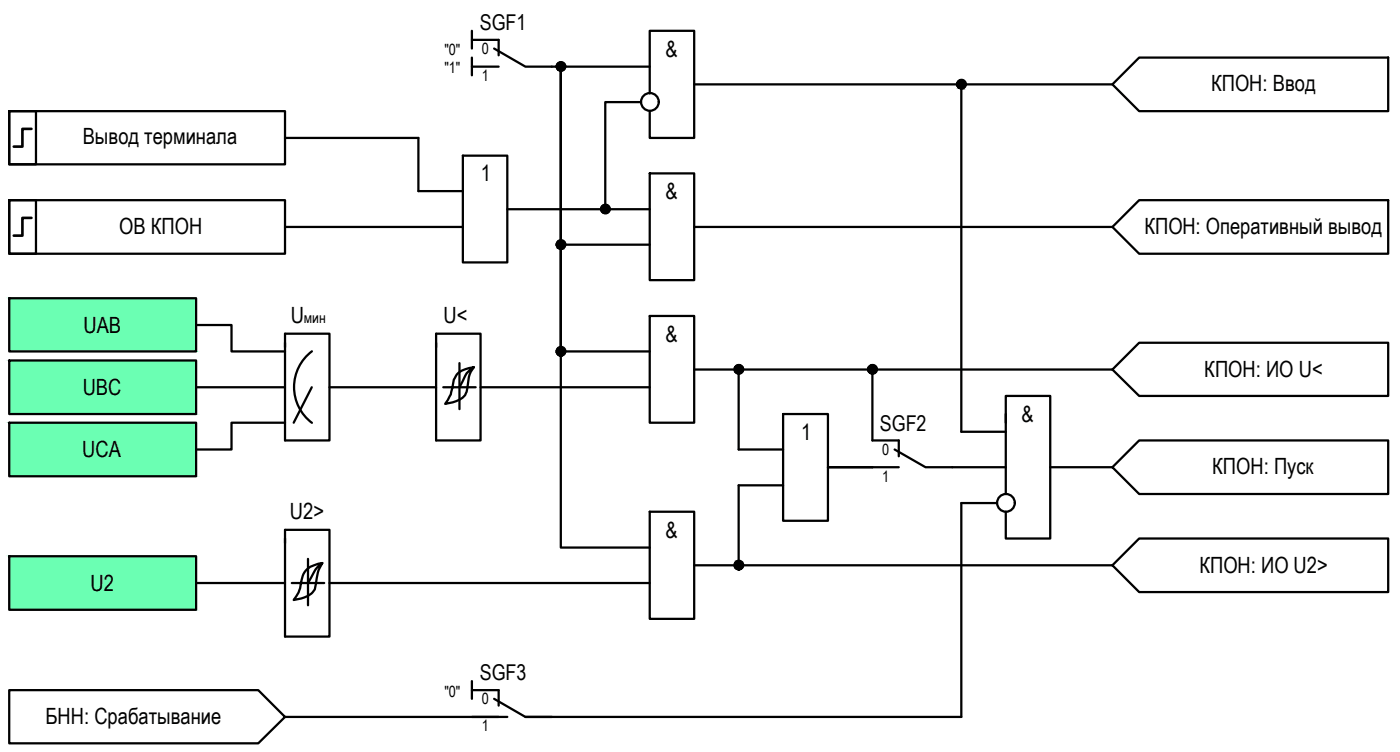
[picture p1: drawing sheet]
<svg xmlns="http://www.w3.org/2000/svg" width="157mm" height="84mm" viewBox="0 0 157 84" stroke-linecap="round" stroke-linejoin="round" font-family="sans-serif">
<g fill="none" stroke="#000" stroke-width=".25">
<path d="M1 12.5h31v5.9h-31zM1 12.5h3v5.9h-3zM52 17.5h5v12h-5zM53 4.5h3v1.7M53 3.5v1.9M53 6.5v2M53 7.5h3M55.5 5.4l3.5 2.1h14M73 10.5v-7h5v12h-5v-3M73 19.5h5v11.9h-5zM78 9.5h47M108 9.5v39h5"/>
<path d="M125 9.5l3-3h28v6h-28zM1 22.5h31v6h-31zM1 22.5h3v6h-3zM32 38.5v10.9h5v-11.9h-5v1.5M35 39.4a5 5 0 0 0 0 8.1M47 21.4h5M49 38.5v10.9h5v-11.9h-5v1.5M57 23.5h16M73 39.4h-10v-31.9v54h10M73 35.5h5v11.9h-5zM78 25.5h47M125 25.5l3-3h28v6h-28z"/>
<path d="M35 43.5l-2 3.9M37 43.5h12M51.6 43.5h1.8M51.6 40.8v5.1M53.2 41.2a2.74 2.74 0 0 0-.6 1.7 1.98 1.98 0 0 1-1 2l-.7 .3-.9 .1 .3-.4a6.1 6.1 0 0 0 .7-2.3 2.04 2.04 0 0 1 1.7-1.3l.5-.1-.3 .2a2.38 2.38 0 0 0-.9 1.4l-.4 .7h-1.8M54 43.5h19M73 57.4h5v12.1h-5zM78 41.5h47M83 41.5v8.9h5M88 46.5h5v11.9h-5zM88 54.5h-5v8.9M93 52.4h8"/>
<path d="M98 41.5v7.9h3v1.8M100.5 50.4l3.5 2h9M112 56.5h-4v24h-49M113 47.4v-3h5v16h-5v-3M113 46.5v8.9M118 52.4h7M125 52.4l3-3h28v6h-28zM125 41.5l3-3h28v5.9h-28zM22 65.4h10M32 60.4v11h5v-11.9h-5v1.4M34.6 62.7v5.2M34.6 65.4h1.8"/>
<path d="M36.2 63.2a5.7 5.7 0 0 0-.8 2.7l-.2 .4a2.94 2.94 0 0 1-2.2 1l.5-.8 .3-1a2.26 2.26 0 0 1 1.9-2.2l.5-.1a3.3 3.3 0 0 0-1.3 1.6l-.3 .6h-1.8M37 65.4h36M53 77.5h3v1.7M53 76.4v2M55.5 78.4l3.5 2.1h3M78 63.4h47M125 63.4l3-3h28v6.1h-28zM32 80.5l-3 2.9h-28v-5.9h28l3 3h25M53 80.5h3"/>
<circle cx="63" cy="7.5" r=".49"/>
<circle cx="73" cy="11.4" r=".99"/>
<circle cx="108" cy="9.4" r=".49"/>
<circle cx="63" cy="39.4" r=".49"/>
<circle cx="63" cy="27.4" r=".49"/>
<circle cx="68" cy="23.5" r=".49"/>
<circle cx="83" cy="41.5" r=".49"/>
<circle cx="98" cy="41.5" r=".49"/>
<circle cx="113" cy="56.4" r=".99"/>
<circle cx="83" cy="63.4" r=".49"/>
</g>
<g fill="#000" stroke="#000" stroke-width=".11">
<path d="M62.7 7.1h.7zM62.9 7.9h.2zM62.9 7h.2zM107.9 9.9h.2zM107.9 9h.2zM62.6 39.8h.8zM62.9 39.9h.2zM62.9 27.9h.2zM62.9 39h.2zM62.9 27h.2zM67.9 23h.2zM82.9 41.9h.2z"/>
<path d="M83 41h.1zM97.8 41.9h.4zM97.8 41h.4zM97.9 41.9h.2zM97.9 41h.2zM82.9 64h.2zM83 62.9h.1z"/>
<path d="M62.9 7.9h.2zM62.9 7.9l.2 .1z"/>
<path d="M62.9 7h.2zM62.9 7h.2z"/>
<path d="M62.9 7h.3zM62.9 7h.3z"/>
<path d="M62.8 7h.4zM62.8 7h.4z"/>
<path d="M62.8 7.9h.4zM62.8 7.9h.3z"/>
<path d="M62.8 7h.5zM62.8 7h.5z"/>
<path d="M62.8 7.9h.4zM62.8 7.9h.4z"/>
<path d="M62.8 7l.5 .1zM62.8 7l.5 .1z"/>
<path d="M62.8 7.9h.5zM62.8 7.9h.4z"/>
<path d="M62.7 7.1h.7zM62.7 7.1h.7z"/>
<path d="M62.7 7.9h.6zM62.7 7.9h.6z"/>
<path d="M62.7 7.1h.7zM62.7 7.1h.7zM62.6 7.1h.8z"/>
<path d="M62.7 7.9h.7zM62.7 7.9h.6z"/>
<path d="M62.6 7.1l.8 .1zM62.6 7.1l.8 .1z"/>
<path d="M62.6 7.8h.8zM62.6 7.8h.8z"/>
<path d="M62.7 7.8h.7zM62.7 7.8l.7 .1z"/>
<path d="M62.6 7.2h.8zM62.6 7.2h.8z"/>
<path d="M62.6 7.2l.9 .1zM62.6 7.2l.9 .1z"/>
<path d="M62.6 7.7h.8zM62.6 7.7h.8z"/>
<path d="M62.6 7.7h.8zM62.6 7.7l.8 .1z"/>
<path d="M62.5 7.3h1zM62.5 7.3h1z"/>
<path d="M62.5 7.3l1 .1zM62.5 7.3l1 .1z"/>
<path d="M62.5 7.6h1zM62.5 7.6h1z"/>
<path d="M62.5 7.6h1zM62.5 7.6l.9 .1z"/>
<path d="M62.5 7.4h1zM62.5 7.4h1h-1z"/>
<path d="M62.5 7.4l1 .1zM62.5 7.4l1 .1z"/>
<path d="M62.5 7.5h1zM62.5 7.5h1z"/>
<path d="M62.5 7.5l1 .1zM62.5 7.5l1 .1z"/>
<path d="M62.5 7.6h1zM62.5 7.6h1z"/>
<path d="M107.9 9.9l.2 .1zM107.9 10h.2z"/>
<path d="M107.9 9h.2zM107.9 9h.2z"/>
<path d="M107.9 9h.3zM107.9 9h.3z"/>
<path d="M107.8 9h.4zM107.8 9h.4z"/>
<path d="M107.8 9.9h.4zM107.8 9.9h.3z"/>
<path d="M107.8 9h.5zM107.8 9h.5z"/>
<path d="M107.8 9.9h.4zM107.8 9.9h.4z"/>
<path d="M107.8 9h.5zM107.7 9h.6z"/>
<path d="M107.8 9.9h.5zM107.8 9.9h.4z"/>
<path d="M107.7 9l.6 .1zM107.7 9l.6 .1z"/>
<path d="M107.7 9.1h.7zM107.7 9.1h.7z"/>
<path d="M107.7 9.9h.6zM107.7 9.9h.6z"/>
<path d="M107.7 9.9h.6zM107.7 9.9h.6z"/>
<path d="M107.6 9.1l.8 .1zM107.6 9.1l.8 .1z"/>
<path d="M107.6 9.8h.8zM107.6 9.8l.7 .1z"/>
<path d="M107.6 9.2h.8zM107.6 9.2h.8z"/>
<path d="M107.6 9.8h.8zM107.6 9.8h.8z"/>
<path d="M107.6 9.2l.8 .1zM107.5 9.3h.9z"/>
<path d="M107.5 9.3h1zM107.5 9.3h1z"/>
<path d="M107.5 9.7h.9zM107.5 9.7h.9z"/>
<path d="M107.6 9.7h.8zM107.6 9.7l.8 .1z"/>
<path d="M107.5 9.3h1zM107.5 9.3h1z"/>
<path d="M107.5 9.3l1 .1zM107.5 9.3l1 .1z"/>
<path d="M107.5 9.4h1zM107.5 9.4h1z"/>
<path d="M107.5 9.6h1zM107.5 9.6h1z"/>
<path d="M107.5 9.6h1zM107.5 9.6h1z"/>
<path d="M107.5 9.6h1zM107.5 9.6l.9 .1z"/>
<path d="M107.5 9.4l1 .1zM107.5 9.4l1 .1z"/>
<path d="M107.5 9.5h1zM107.5 9.5h1z"/>
<path d="M107.5 9.5h1zM107.5 9.5l1 .1z"/>
<path d="M62.9 39h.2zM62.9 39h.2z"/>
<path d="M62.9 39.9h.2zM62.9 39.9h.2z"/>
<path d="M62.9 27h.2zM62.9 27h.2z"/>
<path d="M62.9 28h.2zM62.9 27.9l.2 .1z"/>
<path d="M62.9 39h.3zM62.8 39h.4z"/>
<path d="M62.9 27h.3zM62.8 27h.4z"/>
<path d="M62.8 39h.4zM62.8 39h.4z"/>
<path d="M62.8 39.9h.4zM62.8 39.9h.3z"/>
<path d="M62.8 27h.4zM62.8 27h.4z"/>
<path d="M62.8 27.9h.4zM62.8 27.9h.3z"/>
<path d="M62.8 39h.5zM62.8 39h.5z"/>
<path d="M62.8 39.9h.4zM62.8 39.9h.4z"/>
<path d="M62.8 27h.5zM62.8 27h.5z"/>
<path d="M62.8 27.9h.4zM62.8 27.9h.4z"/>
<path d="M62.8 39l.5 .1zM62.8 39l.5 .1z"/>
<path d="M62.8 39.9h.5zM62.8 39.9h.4z"/>
<path d="M62.8 27h.5zM62.7 27h.6z"/>
<path d="M62.8 27.9h.5zM62.8 27.9h.4z"/>
<path d="M62.7 39.1h.7zM62.7 39.1h.7z"/>
<path d="M62.7 39.9h.6zM62.7 39.9h.6z"/>
<path d="M62.7 27l.7 .1zM62.7 27l.7 .1z"/>
<path d="M62.7 27.9h.6zM62.7 27.9h.6z"/>
<path d="M62.7 39.1h.7zM62.7 39.1h.7z"/>
<path d="M62.7 39.8h.7zM62.7 39.8l.6 .1z"/>
<path d="M62.7 27.1h.7zM62.7 27.1h.7z"/>
<path d="M62.7 27.8h.7zM62.7 27.8l.6 .1z"/>
<path d="M62.7 39.1h.7zM62.7 39.1h.7z"/>
<path d="M62.6 39.1l.8 .1zM62.6 39.1l.8 .1z"/>
<path d="M62.7 39.8h.7zM62.7 39.8h.7z"/>
<path d="M62.7 27.1l.7 .1zM62.7 27.1l.7 .1z"/>
<path d="M62.6 27.2h.8zM62.6 27.2h.8z"/>
<path d="M62.6 27.8h.8zM62.6 27.8h.8z"/>
<path d="M62.7 27.8h.7zM62.7 27.8h.7z"/>
<path d="M62.6 39.2h.8zM62.6 39.2h.8z"/>
<path d="M62.6 39.2l.9 .1zM62.6 39.2l.9 .1z"/>
<path d="M62.6 39.7h.8zM62.6 39.7h.8z"/>
<path d="M62.6 39.7h.8zM62.6 39.7l.8 .1zM62.6 39.8h.8z"/>
<path d="M62.6 27.2h.8zM62.6 27.2h.8z"/>
<path d="M62.6 27.2l.9 .1zM62.6 27.2l.9 .1z"/>
<path d="M62.6 27.7h.8zM62.6 27.7h.8z"/>
<path d="M62.6 27.7h.8zM62.6 27.7l.8 .1z"/>
<path d="M62.5 39.3h1zM62.5 39.3h1z"/>
<path d="M62.5 39.3l1 .1zM62.5 39.3l1 .1z"/>
<path d="M62.5 39.6l1 .1zM62.5 39.6l1 .1z"/>
<path d="M62.5 39.7h1zM62.5 39.7h.9z"/>
<path d="M62.5 27.3h1zM62.5 27.3h1z"/>
<path d="M62.5 27.3l1 .1zM62.5 27.3l1 .1z"/>
<path d="M62.5 27.6h1zM62.5 27.6h1z"/>
<path d="M62.5 27.6h1zM62.5 27.6l.9 .1z"/>
<path d="M62.5 39.4h1zM62.5 39.4h1z"/>
<path d="M62.5 39.4h1zM62.5 39.4h1z"/>
<path d="M62.5 39.4l1 .1zM62.5 39.4l1 .1z"/>
<path d="M62.5 39.5l1 .1v-.1zM62.5 39.5l1 .1h-1z"/>
<path d="M62.5 39.6h1zM62.5 39.6h1z"/>
<path d="M62.5 27.4h1zM62.5 27.4h1z"/>
<path d="M62.5 27.4l1 .1zM62.5 27.4l1 .1z"/>
<path d="M62.5 27.5h1zM62.5 27.5h1z"/>
<path d="M62.5 27.5h1zM62.5 27.5h1z"/>
<path d="M62.5 27.5h1zM62.5 27.5l1 .1z"/>
<path d="M67.9 23.9h.2zM67.9 23.9h.2zM67.9 23.9h.2z"/>
<path d="M67.9 23h.2zM67.9 23h.2z"/>
<path d="M67.9 23h.3zM67.8 23h.4z"/>
<path d="M67.8 23h.4zM67.8 23h.4z"/>
<path d="M67.8 23.9h.4zM67.8 23.9h.3z"/>
<path d="M67.8 23h.5zM67.8 23h.5z"/>
<path d="M67.8 23.9h.4zM67.8 23.9h.4z"/>
<path d="M67.8 23l.5 .1zM67.8 23l.5 .1z"/>
<path d="M67.8 23.9h.5zM67.8 23.9h.4z"/>
<path d="M67.7 23.1h.6zM67.7 23.1h.6z"/>
<path d="M67.7 23.9h.6zM67.7 23.9h.6z"/>
<path d="M67.7 23.8h.6zM67.7 23.8h.7z"/>
<path d="M67.7 23.8h.6zM67.7 23.8l.6 .1z"/>
<path d="M67.7 23.1h.7zM67.7 23.1h.7z"/>
<path d="M67.7 23.1h.7zM67.7 23.1h.7z"/>
<path d="M67.6 23.1l.8 .1zM67.6 23.1l.8 .1z"/>
<path d="M67.6 23.8h.8zM67.6 23.8h.8z"/>
<path d="M67.6 23.2h.9zM67.6 23.2h.9z"/>
<path d="M67.6 23.7h.8zM67.6 23.7l.8 .1z"/>
<path d="M67.6 23.2l.9 .1zM67.5 23.3h1z"/>
<path d="M67.5 23.3h1zM67.5 23.3h1z"/>
<path d="M67.5 23.3l1 .1zM67.5 23.3l1 .1z"/>
<path d="M67.5 23.6l1 .1zM67.5 23.6l1 .1z"/>
<path d="M67.5 23.7h1zM67.5 23.7h1z"/>
<path d="M67.6 23.7h.9zM67.6 23.7h.8z"/>
<path d="M67.5 23.4h1zM67.5 23.4h1z"/>
<path d="M67.5 23.4l1 .1v-.1zM67.5 23.4l1 .1h-1z"/>
<path d="M67.5 23.5h1zM67.5 23.5h1z"/>
<path d="M67.5 23.5l1 .1zM67.5 23.5l1 .1z"/>
<path d="M67.5 23.6h1zM67.5 23.6h1z"/>
<path d="M82.9 41.9h.2zM83 41.9h.1z"/>
<path d="M83 41h.1zM82.9 41h.2z"/>
<path d="M82.9 41h.3zM82.9 41h.3z"/>
<path d="M82.9 41h.3zM82.9 41h.3z"/>
<path d="M82.9 41.9h.3zM82.9 41.9h.2z"/>
<path d="M82.8 41h.4zM82.7 41h.5z"/>
<path d="M82.8 41.9h.4zM82.8 41.9h.4z"/>
<path d="M82.7 41l.6 .1zM82.7 41l.6 .1z"/>
<path d="M82.7 41.9h.5zM82.7 41.9h.5z"/>
<path d="M82.7 41.1h.6zM82.7 41.1h.6z"/>
<path d="M82.7 41.9h.6zM82.7 41.9h.5z"/>
<path d="M82.7 41.1h.7zM82.7 41.1h.7z"/>
<path d="M82.7 41.9h.6zM82.7 41.9h.6z"/>
<path d="M82.7 41.1h.7zM82.7 41.1h.7z"/>
<path d="M82.7 41.8h.7zM82.7 41.8l.6 .1z"/>
<path d="M82.6 41.1l.8 .1zM82.6 41.1l.8 .1z"/>
<path d="M82.6 41.2h.9zM82.6 41.2h.9z"/>
<path d="M82.6 41.7l.8 .1zM82.6 41.7l.8 .1z"/>
<path d="M82.6 41.8h.8zM82.6 41.8h.8z"/>
<path d="M82.6 41.2l.9 .1zM82.6 41.2l.9 .1z"/>
<path d="M82.5 41.3h1zM82.5 41.3h1z"/>
<path d="M82.5 41.6l1 .1zM82.5 41.6l1 .1z"/>
<path d="M82.6 41.7h.9zM82.6 41.7h.8z"/>
<path d="M82.5 41.3h1zM82.5 41.3h1z"/>
<path d="M82.5 41.3l1 .1zM82.5 41.3l1 .1z"/>
<path d="M82.5 41.4l1 .1v-.1zM82.5 41.4l1 .1h-1z"/>
<path d="M82.5 41.5h1zM82.5 41.5h1z"/>
<path d="M82.5 41.5l1 .1zM82.5 41.5l1 .1z"/>
<path d="M82.5 41.6h1zM82.5 41.6h1z"/>
<path d="M82.5 41.6h1zM82.5 41.6h1z"/>
<path d="M97.9 41.9h.2zM97.9 41.9h.2z"/>
<path d="M97.9 41h.2zM97.9 41h.2z"/>
<path d="M97.9 41h.2zM97.9 41h.2z"/>
<path d="M97.9 41h.3zM97.9 41h.3zM97.8 41h.4z"/>
<path d="M97.9 41.9h.2zM97.9 41.9h.2z"/>
<path d="M97.8 41l.5 .1zM97.7 41.1h.6z"/>
<path d="M97.8 41.9h.4zM97.8 41.9h.3z"/>
<path d="M97.7 41.1h.6zM97.7 41.1h.6z"/>
<path d="M97.7 41.9h.6zM97.7 41.9h.5zM97.8 41.9h.4z"/>
<path d="M97.7 41.1h.7zM97.6 41.1h.8z"/>
<path d="M97.7 41.9h.6zM97.7 41.9h.6z"/>
<path d="M97.6 41.1h.8zM97.6 41.1h.8z"/>
<path d="M97.6 41.8h.8zM97.6 41.8l.7 .1z"/>
<path d="M97.6 41.1l.8 .1zM97.6 41.1l.8 .1z"/>
<path d="M97.6 41.8h.8zM97.6 41.8h.8z"/>
<path d="M97.6 41.2h.8zM97.6 41.2h.8z"/>
<path d="M97.6 41.2l.9 .1zM97.6 41.2l.9 .1z"/>
<path d="M97.6 41.7h.8zM97.6 41.7h.8z"/>
<path d="M97.6 41.7h.8zM97.6 41.7l.8 .1z"/>
<path d="M97.6 41.3h.9zM97.6 41.3h.9z"/>
<path d="M97.5 41.3h1zM97.5 41.3h1z"/>
<path d="M97.5 41.3l1 .1zM97.5 41.3l1 .1z"/>
<path d="M97.5 41.4l1 .1v-.1zM97.5 41.4l1 .1h-1z"/>
<path d="M97.5 41.5h1zM97.5 41.5h1z"/>
<path d="M97.5 41.5l1 .1zM97.5 41.5l1 .1z"/>
<path d="M97.5 41.6h1zM97.5 41.6h1z"/>
<path d="M97.5 41.6h1zM97.5 41.6h1z"/>
<path d="M97.6 41.6h.9zM97.6 41.6l.8 .1z"/>
<path d="M82.9 64h.2zM83 64h.1z"/>
<path d="M83 62.9l.1 .1zM83 62.9l.1 .1z"/>
<path d="M82.9 63h.3zM82.9 63h.3z"/>
<path d="M82.9 63h.3zM82.8 63h.4z"/>
<path d="M82.9 63.9h.3zM82.9 63.9l.2 .1z"/>
<path d="M82.8 63h.4zM82.7 63h.5z"/>
<path d="M82.8 63.9h.4zM82.8 63.9h.4z"/>
<path d="M82.7 63.9h.5zM82.7 63.9h.6z"/>
<path d="M82.7 63.9h.5zM82.7 63.9h.5z"/>
<path d="M82.7 63h.6zM82.7 63h.6z"/>
<path d="M82.7 63l.6 .1zM82.7 63l.6 .1z"/>
<path d="M82.7 63.1h.7zM82.7 63.1h.7z"/>
<path d="M82.7 63.8h.6zM82.7 63.8l.6 .1z"/>
<path d="M82.7 63.1h.7zM82.7 63.1h.7z"/>
<path d="M82.7 63.8h.7zM82.7 63.8h.6z"/>
<path d="M82.6 63.1l.8 .1zM82.6 63.1l.8 .1z"/>
<path d="M82.6 63.2h.9zM82.6 63.2h.9z"/>
<path d="M82.6 63.7h.8zM82.6 63.7h.8z"/>
<path d="M82.6 63.7h.8zM82.6 63.7l.8 .1z"/>
<path d="M82.6 63.2l.9 .1zM82.6 63.2l.9 .1z"/>
<path d="M82.5 63.3h1zM82.5 63.3h1z"/>
<path d="M82.5 63.6l1 .1zM82.5 63.6l1 .1z"/>
<path d="M82.6 63.7h.9zM82.6 63.7h.8z"/>
<path d="M82.5 63.3l1 .1zM82.5 63.3l1 .1z"/>
<path d="M82.5 63.4h1zM82.5 63.4h1z"/>
<path d="M82.5 63.4h1zM82.5 63.4h1z"/>
<path d="M82.5 63.4l1 .1zM82.5 63.4l1 .1z"/>
<path d="M82.5 63.5h1zM82.5 63.5h1z"/>
<path d="M82.5 63.5l1 .1zM82.5 63.5l1 .1z"/>
<path d="M82.5 63.6h1zM82.5 63.6h1z"/>
</g>
<!-- layer: 0 -->
<path d="M32 15.5h15v5.9M72 11.5h-4v12M1 33.5h21v5.9h-21zM22 36.5h4v2.9h6M32 25.5h20M63 27.5h10M1 40.5h21v6h-21zM1 47.4h21v6.1h-21zM22 43.5h10M32 47.4h-6v3h-4M1 62.4h21v6h-21z" fill="none" stroke="#000" stroke-width=".25"/>
<path d="M3.5 14.5h-1v2h-1M3.5 24.5h-1v1.9h-1" fill="none" stroke="#000" stroke-width=".3"/>
<!-- layer: 0 -->
<g fill="#6bffb3" stroke="#6bffb3" stroke-width=".11">
<path d="M1 33.5l21 5.9v-5.9zM1 33.5l21 5.9h-21z"/>
<path d="M1 40.5l21 6v-6zM1 40.5l21 6h-21z"/>
<path d="M1 47.4l21 6.1v-6.1zM1 47.4l21 6.1h-21z"/>
<path d="M1 62.4l21 6v-6zM1 62.4l21 6h-21z"/>
</g>
<g font-size="2.5">
<text x="74.8" y="6.4">&amp;</text>
<text x="136.1" y="10.2">КПОН: Ввод</text>
<text x="9.3" y="16.2">Вывод терминала</text>
<text x="54" y="20.3">1</text>
<text x="74.8" y="22.3">&amp;</text>
<text x="13.4" y="26.2">ОВ КПОН</text>
<text x="128.6" y="26.2">КПОН: Оперативный вывод</text>
<text x="9.4" y="37.3">UAB</text>
<text x="32.7" y="36.3">U</text>
<text x="49.8" y="36.3">U&lt;</text>
<text x="74.8" y="38.3">&amp;</text>
<text x="9.3" y="44.4">UBC</text>
<text x="114.8" y="47.4">&amp;</text>
<text x="135.3" y="42.4">КПОН: ИО U&lt;</text>
<text x="9.2" y="51.3">UCA</text>
<text x="90" y="49.3">1</text>
<text x="136.2" y="53.2">КПОН: Пуск</text>
<text x="32.6" y="58.2">U2&gt;</text>
<text x="74.8" y="60.4">&amp;</text>
<text x="134.8" y="64.3">КПОН: ИО U2&gt;</text>
<text x="10.2" y="66.3">U2</text>
<text x="5.1" y="81.2">БНН: Срабатывание</text>
</g>
<g font-size="2.4">
<text x="53.9" y="3.3">SGF1</text>
<text x="98.9" y="48.3">SGF2</text>
<text x="53.9" y="76.3">SGF3</text>
</g>
<g font-size="1.7">
<text x="49.9" y="8.2">&quot;1&quot;</text>
<text x="49.9" y="6.2">&quot;0&quot;</text>
<text x="54.1" y="6.1">0</text>
<text x="54.1" y="9.1">1</text>
<text x="34.1" y="36.3">мин</text>
<text x="99.1" y="51.1">0</text>
<text x="99.1" y="54.1">1</text>
<text x="49.9" y="78.2">&quot;0&quot;</text>
<text x="54.1" y="79.1">0</text>
<text x="54.1" y="82.1">1</text>
</g>
</svg>
